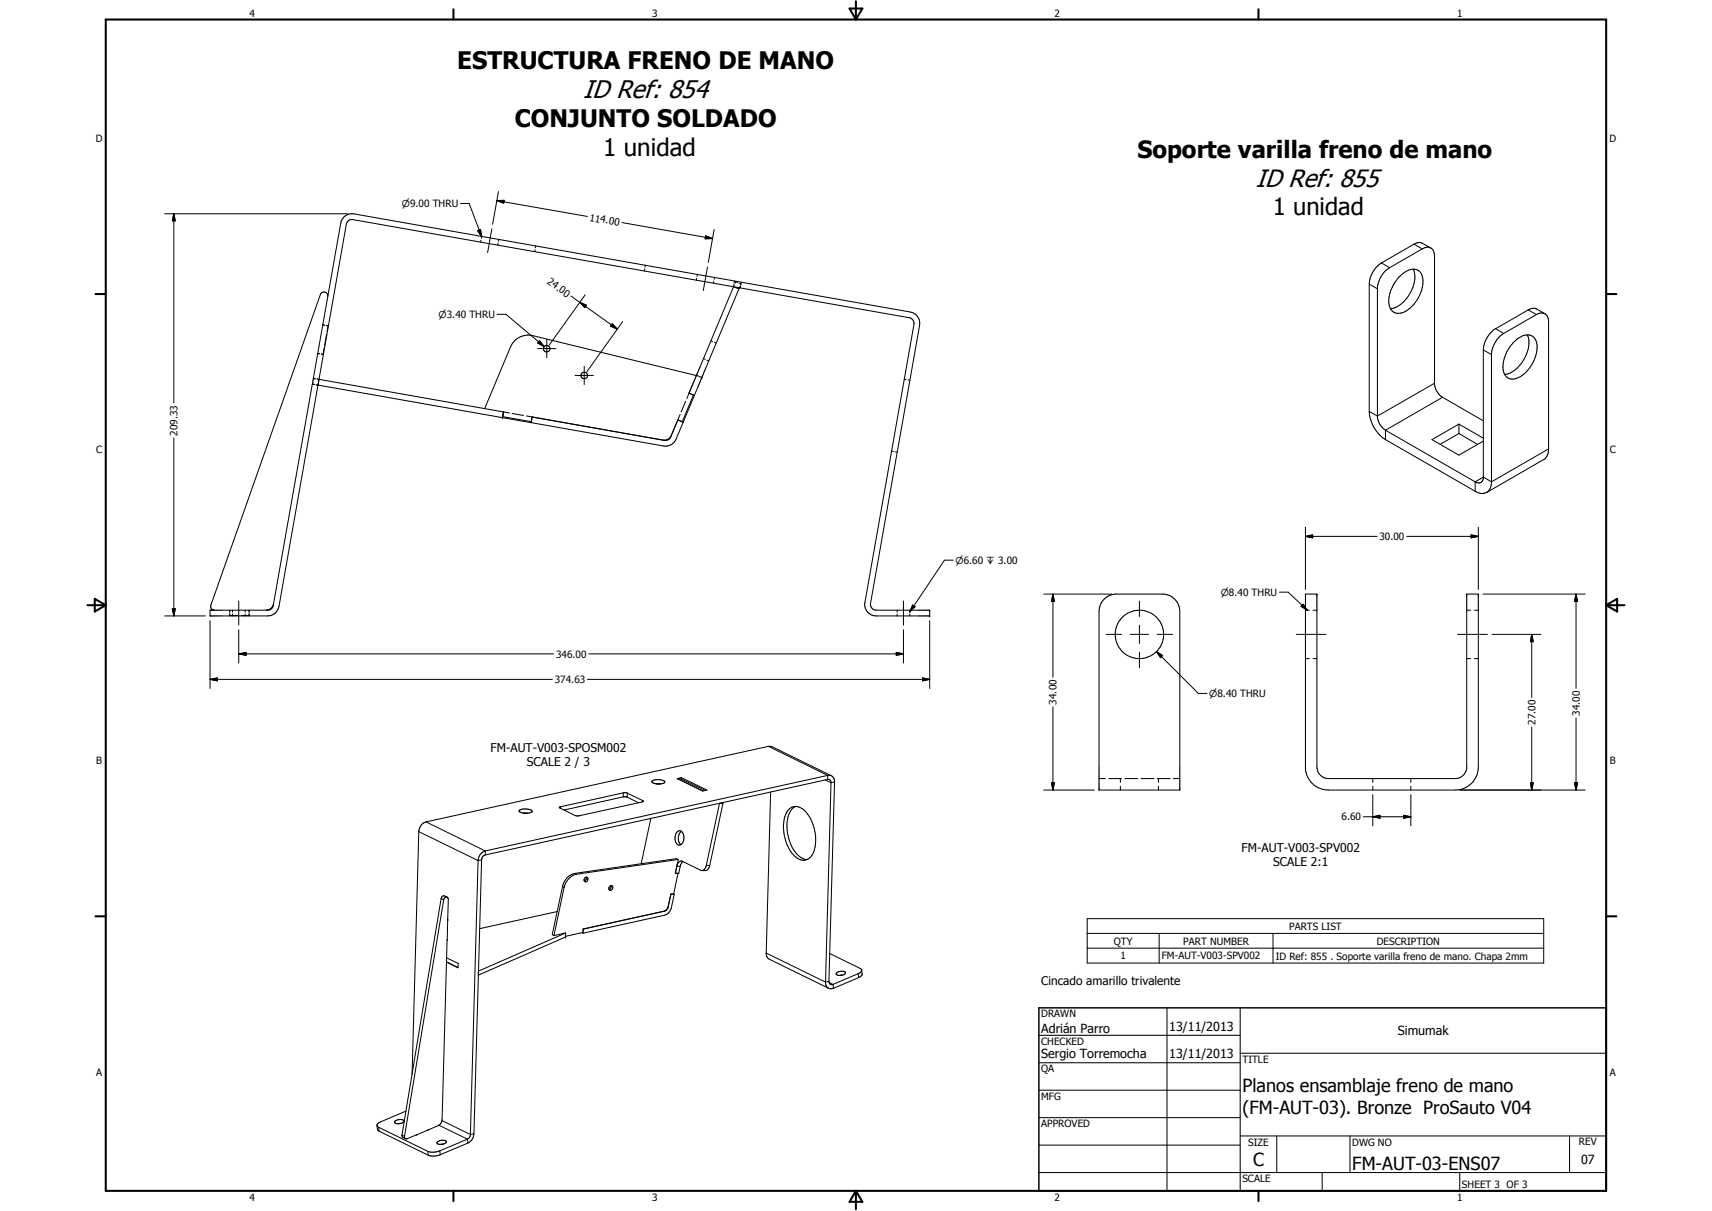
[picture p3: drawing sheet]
<svg xmlns="http://www.w3.org/2000/svg" width="594mm" height="420mm" viewBox="0 0 594 420" stroke-linecap="round" stroke-linejoin="round" font-family="sans-serif">
<g fill="none" stroke="#000" stroke-width=".35">
<path d="M57.1 74.2h63.5M60.3 74.2l.5 2.4h-1zM60.3 74.2v65.6M119.3 75.4a4 4 0 0 1 3.5-1.2l193 34a4 4 0 0 1 3.3 4.7l-17 96.4a2.05 2.05 0 0 0 2 2.4h18.5v2h-18.5a4 4 0 0 1-4-4.7l17.1-96.5a2.03 2.03 0 0 0-1.7-2.3l-193-34a1.96 1.96 0 0 0-2.3 1.6l-23.4 132.6a4 4 0 0 1-3.9 3.3h-20v-2h20a1.98 1.98 0 0 0 1.9-1.6l23.4-132.6 .3-1zM159.8 70.6h3l4.3 11.6M170.7 79.4l-1.5 8.2M172.4 69.6l2.6-.1-.2 1zM172.4 69.6l31.4 5.5M173 66.5l-2.1 11.4M215.8 77.2l31.4 5.6M247.8 79.6l-2 11.5M165.8 80l.9-.4 .4 2.6z"/>
<path d="M166.9 83.4l-.1 .6M167.2 82l-.2 .7M172.8 84.4l-.1 .6M173.1 83.1l-.1 .6M185.7 86.7l-.2 .6M185.9 85.3l-.1 .7M223.7 93.3l-.1 .7M223.9 92l-.1 .7M241.8 96.5l-.2 .7M242 95.2l-.1 .7M244.9 81.8l2.3 1h-2.5zM245.5 92.6l-1.5 8.2"/>
<path d="M247.7 97.6l-.1 .6M247.9 96.3l-.1 .6M254.5 99.5l-12.8 30.7M254.5 99.5l1.9 .7M254.6 98.8l-.1 .6M254.8 98.9l-.3 .6M254.8 97.5l-.1 .7M255.9 98l-.6-.3-.2 .6M256.5 98.3l.6 .2M256.7 99.4l-.3 .8M257 99.2l-.1 .7M257.1 98.5l-.1 .4"/>
<path d="M257.2 97.9l-.1 .7M475.1 98.6l2.9 1.6M475.1 98.6v44.1M479.4 91.2a9.5 9.5 0 0 0-4.3 7.4M479.4 91.2l2.8 1.7M482.2 92.9a9.4 9.4 0 0 0-4.2 6.8v45.1a6.4 6.4 0 0 0 2.8 4.5M485.4 96.2a6 6 0 0 1 6.6-2.5l.9 .8a8.8 8.8 0 0 1-.9 9.1 8.4 8.4 0 0 1-7.5 5.1 4.2 4.2 0 0 1-2.5-5.1 13.7 13.7 0 0 1 3.4-7.4zM490.4 93.4a11.2 11.2 0 0 1-3.5 11.5 7.5 7.5 0 0 1-4.4 2.2M490.7 84.7a2.95 2.95 0 0 1 3-.2l2.8 1.6M490.7 84.7l2.8 1.7M490.7 84.7l-11.3 6.5M493.5 86.4l-11.3 6.5"/>
<path d="M496.5 86.1a2.83 2.83 0 0 0-3 .3M496.5 86.1l1 1 .3 1.7v44.5a6.1 6.1 0 0 0 2.8 4.5M112 112.6l.6 .2M113.2 112.9l.6 .2-.3 1.9M113.3 112.9l.7 .1M113.3 116l-.7 3.9M113.7 102.9a1.31 1.31 0 0 0-1-1.6 1.31 1.31 0 0 0-1.5 .9l-38 107.7a1.32 1.32 0 0 0 1.2 1.8M172.5 109.1h3l13.3 11.2M187.2 118.2l1.6 2.1-2.2-1.3zM189.7 117.8v6.3M198.1 102.7l3.1 2.2M201.2 104.9l2.3 1-.6 .8z"/>
<path d="M201.2 104.9l13 9.3M203.1 102.3l-12.5 17.4M212.5 112.3l1.7 1.9-2.3-1zM216.1 111.6l-12.4 17.3M246.7 118.3l.6 .2M247.9 118.8l.6 .2M256.4 100.2l-15.4 37M519 114l2.8 1.7M519 114a9.4 9.4 0 0 0-4.3 7.4M521.8 115.7a9.2 9.2 0 0 0-4.2 7.3M525 119a5.8 5.8 0 0 1 6.6-2.5 5.5 5.5 0 0 1 1.4 6.7 10.9 10.9 0 0 1-8 8.3 3.4 3.4 0 0 1-3.5-3.9 13 13 0 0 1 3.5-8.6zM530 116.2a10.7 10.7 0 0 1-3 11 7.8 7.8 0 0 1-4.9 2.7"/>
<path d="M530.3 107.5l1.2-.5h1.1l3.5 1.9M530.3 107.5l2.8 1.6M530.3 107.5l-11.3 6.5M533.1 109.1l-11.3 6.6M536.1 108.9a2.94 2.94 0 0 0-3 .2M536.1 108.9l.9 1 .4 1.7v44.1M108.4 133.3l.6 .1M108.6 132.6l-.1 .7 .6 .1M108.7 131.2l.8 .2M108.8 131.3l-.1 .7M109.7 133.6h.7M109.7 133.5l.7 .1"/>
<path d="M110 131.4l.7 .2M110.1 131.5l.6 .1M110.2 122.6l.7 .2M110.3 122.6l.6 .1M110.4 133.6l64 11.3M110.7 131.6l64 11.3M110.7 131.6l-.3 2M111.5 122.9l.7 .1M112.4 120.9l-.3 2-.6-.1M186.6 120.9h6.3M199.6 130.3h6.3M202.7 127.1v6.3"/>
<path d="M237.9 139.2l-1.5 3.7M239.1 136.4l-.8 1.9M239.1 136.4l1.5 .7-3.8 9.2-1.6-.6M240.4 133.3l-1.3 3.1 1.9 .8M240.4 133.3l-1.3 3.1M241 137.2l-3.9 9.3M241.6 130.3l-1.2 3M241.6 130.3l-56.7-13.8a6.7 6.7 0 0 0-7.7 3.9l-9 21.4M241.7 130.2l-.1 .1M241.7 130.2h.1M241.7 130.2l1.8 .8M243.5 131h.1"/>
<path d="M244.1 124.4l.6 .3M245.3 125l.6 .2M313.8 131.6l.6 .1M315.1 131.8l.7 .1M497.8 133l-19.8 11.4-2.9-1.7M500.6 137.8l-19.8 11.5M500.6 137.8l14.1 8.2M514.7 121.4l2.9 1.6M514.7 121.4v44.5a1.7 1.7 0 0 1-1 1.6 1.7 1.7 0 0 1-1.8-.3M517.6 123v44.2M60.3 152v61.7M174.4 144.9l10 1.7"/>
<path d="M174.7 142.9l-.3 2M174.7 142.9h.1M174.8 142.9l1.9 .4M174.8 142.9l-.3 1.7 9.8 1.7 .4-1.6M177.7 143.5l3.9 .6M182.7 144.3l2 .4M184.7 144.7l45.8 8.1a1.97 1.97 0 0 0 2.2-1.2l2.5-5.9 1.9 .8M184.7 144.7l-.3 1.9M235.2 145.7l-2.2 5.4a2.64 2.64 0 0 1-3 1.6M236 143.8l-.8 1.9M237.1 146.5l-2.5 5.9a4 4 0 0 1-4.4 2.3l-45.8-8.1M309.4 156.5l.6 .1"/>
<path d="M310.7 156.8h.7M475.1 142.7a12.4 12.4 0 0 0 5.7 9.8M480.8 149.3v3.2M480.8 149.3l31.1 17.9M480.8 152.5l31.1 17.9M506.3 147.2l-9.4 5.3 9.4 5.4 8.4-4.9M506.3 150.4l-6.6 3.8M506.3 147.2v3.2M506.3 150.4l6.4 3.8M506.3 147.2l8.4 4.8M537.4 155.7l-19.8 11.5M537.4 155.7a4.1 4.1 0 0 1-1.7 3.7l-19.8 11.5"/>
<path d="M511.9 167.2l2.8-1.7 2.9 1.7M511.9 170.4a3.9 3.9 0 0 0 4 .5M511.9 167.2v3.2M517.6 167.2l-.4 2-.7 1.1-.6 .6M330.8 194.4h-3.1l-12 17.9M453 186.1l2.5-.5v1zM453 182.9v21.6M453 186.1h24.9M488.1 186.1h24.9M510.5 185.6l2.5 .5-2.5 .5zM513 182.9v21.6M57.1 213.7h14.2"/>
<path d="M59.8 211.2h1l-.5 2.5zM72.9 215.3v23.6M79.7 211.7v.7M79.7 213v.7M79.7 211.7v.6M79.7 212.9v.7h2.7M80.7 211.7v.7M80.7 213v.7M82.8 208.5v8.4M82.8 218.5v11.5M85.1 211.7v.7M85.1 213v.7"/>
<path d="M86.4 212.9v.7h-2.7M86.4 211.7v.6M86.5 211.7v.7M86.5 213v.7M94.9 209.5a2.65 2.65 0 0 1-2.6 2.2M311.3 211.7v.7M311.3 213v.7M313.5 208.5v8.4M313.5 218.5v11.5M315.7 211.7v.7M315.7 213v.7M316.7 209.9l.8 .6-1.8 1.8z"/>
<path d="M322.6 215.3v23.6M362.2 206.1h23.6M365.4 206.1l.5 2.5h-1zM365.4 206.1v28.8M383.2 207.9l1.3-1.1 2.3-.7h17.2a6.1 6.1 0 0 1 5.4 6v62h-28v-62a6 6 0 0 1 1.8-4.2zM395.4 208.5v5.4M395.4 216.9v6.4M444 205.4h3l6.6 6.3M451.5 210.4l.7-.8 1.4 2.1zM453 211.7h1.3M453 206.1h4v60a4 4 0 0 0 4 4h44a4.1 4.1 0 0 0 4-3.5v-60.5h4v60a8 8 0 0 1-8 8h-44a8 8 0 0 1-8-7.3zM455.7 211.7h1.3"/>
<path d="M509 211.7h1.3M511.6 211.7h1.4M514.6 206.1h35.5M546.9 206.1l.5 2.5h-1zM546.9 206.1v32.7M72.9 235.7l2.5-.5v1zM72.9 235.7h118.8M82.8 226.9l2.6-.5v1zM82.8 226.9h109.3M203.9 235.7h118.7M204.3 226.9h109.2M311 226.4l2.5 .5-2.5 .5z"/>
<path d="M320.1 235.2l2.5 .5-2.5 .5zM383.8 220.1h5.4M392.2 220.1h6.4M395.4 226.3v5.4M401.3 226.1l2.1 1.4-.7 .7zM401.3 226.1l14.5 14.5h3M401.6 220.1h5.3M449.8 220.1h10.4M453 228.5h1.3M455.7 228.5h1.3M505.8 220.1h10.4M509 228.5h1.3"/>
<path d="M511.6 228.5h1.4M517.8 220.1h16.9M531.5 220.1l.5 2.5h-.9zM531.5 220.1v21.9M266.7 259l-118.9 26.2M266.7 259l20.5 10M266.7 259l1.2 .1 20.6 10.1M365.4 245.2v28.9M531.5 252.3v21.8M546.9 249.1v25M194.5 279.9v.6M216.3 276.5l1.4 .1"/>
<path d="M216.3 276.5l-20.6 4.6M216.3 275.1l1.4 .1M216.3 275.1v1.4M216.3 275.1l-21.8 4.8M217.7 276.6l3.9 1.9M217.7 275.2v1.4M217.7 275.2l5.3 2.5M223 277.7l.2 .3-.4 .3-22 4.8-1.2-.1-5.5-2.8 .4-.3M223 277.7v.5M226.3 271l.3-.2a4.9 4.9 0 0 1 3.9 .1l.1 .2a.66 .66 0 0 1-.2 .7 .66 .66 0 0 1-.7 .1h-2.1a1.08 1.08 0 0 1-1.3-.9zM227.6 271.9l1.7 .1M228.4 271.9v.1"/>
<path d="M235 270.1l1.4-.3 8.9 4.3-1.5 .3zM235.3 270.2l8.6 4.2M235.3 270.2l-.1 .1M235.3 270.2l1.1 .1M236.4 269.8v.5M236.4 270.3l8.3 3.9M250.4 278.6l.5 .2M250.9 278.8l-4.6 21.5M250.9 278.8l-1.2-.1-4.6 21.5M267.4 274.8l-1.5 55.9M276 279.8a7.2 7.2 0 0 0-2.9 6.9 12.3 12.3 0 0 0 5.7 11.3l1.3 .2M286.4 270.6l2 1"/>
<path d="M287.2 269a1.99 1.99 0 0 1 2.4 2.3M287.2 269v1.4M287.2 269l-118.8 26.2M287.2 270.4l-118.8 26.2M287.2 270.4l.9 .3 .3 .9M288.4 271.6l-1.9 69.1M289.6 271.3l-2 69.1M289.6 271.3l-1.2 .3M362.2 274.1h17.6M364.9 271.6h1l-.5 2.5zM381.4 270.1h2.2M384.8 270.1h4.4"/>
<path d="M388.8 270.1v1.3M388.8 272.8v1.3M390.3 270.1h4.5M395.9 270.1h4.5M401.5 270.1h4.5M402 270.1v1.3M402 272.8v1.3M407.2 270.1h2.2M476.4 270.1v1.3M476.4 272.8v1.3M476.4 275.7v10.9M489.6 270.1v1.3"/>
<path d="M489.6 272.8v1.3M489.6 275.7v10.9M506.6 274.1h43.5M531.1 271.6h.9l-.5 2.5zM546.4 271.6h1l-.5 2.5zM145.3 288.5l-2.3 84.3M145.3 288.5l20.6 10.1M147.8 285.2l20.6 10M147.8 285.2a3.6 3.6 0 0 0-2.5 3.3M165.9 298.6l-2.7 95M167.1 298.3l-1.2 .3M167.1 298.3l-2.6 95.1"/>
<path d="M168.4 295.2v1.4M168.4 296.6l-.9 .6-.4 1.1M168.4 295.2a3.5 3.5 0 0 0-2.5 3.4M180.2 281.2l.3-.2a4.9 4.9 0 0 1 3.9 .1 .62 .62 0 0 1 0 .8 .62 .62 0 0 1-.8 .2h-2a1.08 1.08 0 0 1-1.4-.9zM181.5 282.1l1.7 .1M225.8 284l-3.3 15.7M234.9 288.7a1.36 1.36 0 0 1 1.6-.3 1.36 1.36 0 0 1 .8 1.4 2.54 2.54 0 0 1-1.7 3.4 2.95 2.95 0 0 1-.7-4.5zM235.4 298.2l-1 4.8M235.4 298.2l-35.3 5.1M235.4 298.2l-.6-.3-35.3 5.1M236.5 288.4a3.3 3.3 0 0 0-.5 4.5l.3 .1M237 299l-.6 .6-.4 1"/>
<path d="M273.6 280.9a4 4 0 0 1 6.3 1 14.7 14.7 0 0 1 2.1 14.4 3.7 3.7 0 0 1-6.3 .7 14.4 14.4 0 0 1-2.7-15.3zM473.1 283.4h16.5M476.4 283.4l2.5-.5v1zM487.1 282.9l2.5 .5-2.5 .5zM153.1 311.8l-13.6 82M153.1 311.8l.9 .4M154 312.2a.81 .81 0 0 1 .6-1 .81 .81 0 0 1 1 .8l-.2 7.1M154 312.2l-13.6 82.1M155.2 311.3l-.9-.4a1 1 0 0 0-1.2 .9M155.4 319l-.3 7.2M193.3 316.3l-26.9 5.9M195.2 307.6l.5 .3"/>
<path d="M195.2 307.6l-3.6 16.7 .6 .3M195.7 307.9l-3.5 16.7M199.5 303a5.8 5.8 0 0 0-4.3 4.6M199.5 303l.6 .3M200.1 303.3a5.9 5.9 0 0 0-4.4 4.6M203 304.5a.73 .73 0 0 1 1.1 .4 .73 .73 0 0 1-.6 1h-.1a.75 .75 0 0 1-.8-.5 .75 .75 0 0 1 .4-.9zM203.4 304.3v.8l-.7 .5M211.6 307.5l.5-.2a.76 .76 0 0 1 .4 1.1 .76 .76 0 0 1-1.2 0zM212 307.3v.8l-.6 .5M230.6 316.1h.1M230.6 316.1l-.3 .1M230.6 316.1l-28.3 6.3v1.1l-6 1.4"/>
<path d="M231.7 315l-1.1 1.1M231.7 315l-.4 .7-.7 .4M231.8 314.7h.1M231.8 314.7l-.1 .3M233.8 310.2h-1l-1 4.5M233.8 310.2l.2 .1M234 310.3l-1 4.5a3.5 3.5 0 0 1-2.4 2.7l-28.3 6.3M234 310.3l-1.2-.1-1 4.5M234.4 303h.9M235.2 303h.1M235.3 303l-1.5 7.2M236 300.6l-1.1-.1a1.66 1.66 0 0 1 1.9-1.7l6.7 3.2"/>
<path d="M236 300.6l-.5 2.4-1.1-.1M245.1 300.2l1.2 .1M245.1 300.2a2.05 2.05 0 0 1-1.6 1.8M246.3 300.3a1.97 1.97 0 0 1-1.4 1.7h-1.4M377.3 318.7h158.4v15.4h-158.4zM154.9 333.7l4 2M155 332.3l4 2-.1 1.5-4-2M155.2 326.1l-1.8 62.3-.4 1.3-.7 .7M166 336.9l30.3-13.2-.1 1.4-30.2 13.2zM192.2 324.6l4.1-.9v1.2M196.2 324.9h.1M202 323.6l.3 .2"/>
<path d="M202.3 322.3v1.5M265.9 330.7l20.6 10M265.9 330.7l.2 1.3 .9 .8 20.6 10.1M287.9 330.8l10.5 5.2a.89 .89 0 0 1 .6 .9 .89 .89 0 0 1-.9 .8l-.3 .1M290.3 337.6a3.3 3.3 0 0 1 2.8-.5l.3 .3a1.98 1.98 0 0 1-3.3 .4zM292.3 338.3l-.9 .2M297.8 337.8l.2 1.4M297.8 337.8l-8.8 3.7M298 339.2l-8.8 3.7M299 336.6l.1 1.7-1.1 .9M377.3 323.8h158.4M377.3 329h158.4"/>
<path d="M402.2 323.8v10.3M441.7 323.8v10.3M286.5 340.7a1.97 1.97 0 0 0 2.7 2.2M287.6 340.4l-1.1 .3M287.6 340.4a1.02 1.02 0 0 0 1.4 1.1M287.7 340.9l1.3 .6M289 341.5l.2 1.4M360.5 359.2h69.9M405 349.7v63.5M430.4 349.7v63.5M360.5 368.7h69.9M360.5 378.2h69.9"/>
<path d="M430.4 365.4h127M130.8 390.5l.2 1.3 .6 .7M131.4 391.1l.2 1.4M131.4 391.1l17.1 8.4M131.6 392.5l17 8.3M137.1 389l1.5-.5a1.01 1.01 0 0 1 1.5 .7 2.51 2.51 0 0 1-3.2 .2zM139.1 389.8l-.9 .1M139.5 393.8l.2 .8 1.1 .5M139.5 393.8l.9 .5M140.4 394.3v.4l.4 .4M140.9 385.5l-8.9 3.8a1.03 1.03 0 0 0-1 .5 1.03 1.03 0 0 0 .2 1.2l.2 .1M144.4 393.7l.1 .1"/>
<path d="M144.5 393.7l-3.2 1.4h-.5M148.5 399.5l.1 1.3M148.5 392v.1M148.5 392l-4 1.8M151.8 396.2a2.15 2.15 0 0 1 3.1 0l-.6 .6-1.8 .2a.59 .59 0 0 1-.7-.1 .59 .59 0 0 1 0-.7zM152.3 390.4l9.9 4.8M152.3 390.4l-3.8 1.6M152.6 399.3l-2.2 .5-1.9-.3M152.6 399.3l.2 1.3M153.4 388.8l9.8 4.8M153.8 396.9l-.9 .1M162.2 395.2l-9.6 4.1"/>
<path d="M162.2 395.2l.2 1.4M162.4 396.6l-9.6 4M163.2 393.6l-.2 .9-.8 .7M164.5 393.4l-1.3 .2M164.5 393.4a3.9 3.9 0 0 1-2.1 3.2M360.5 387.8h69.9M360.5 397.3h69.9M430.4 394.1h127M443.1 394.1v12.7M468.5 394.1v12.7M544.7 394.1v12.7M152.8 400.6a5.9 5.9 0 0 1-4.2 .2"/>
<path d="M360.5 406.8h196.9M458.8 406.8v6.4M506.6 406.8v6.4"/>
<circle cx="189.7" cy="121" r="1.14"/>
<circle cx="202.7" cy="130.3" r="1.13"/>
<circle cx="395.4" cy="220.1" r="8.4"/>
</g>
<g fill="#000">
<circle cx="243.5" cy="131" r=".18"/>
<circle cx="174.4" cy="144.9" r=".18"/>
<circle cx="174.7" cy="142.9" r=".18"/>
<circle cx="322.6" cy="211.7" r=".18"/>
<circle cx="322.6" cy="213.7" r=".18"/>
<circle cx="453" cy="206.1" r=".18"/>
<circle cx="457" cy="206.1" r=".18"/>
<circle cx="509" cy="206.1" r=".18"/>
<circle cx="513" cy="206.1" r=".18"/>
<circle cx="155.4" cy="319.1" r=".18"/>
<circle cx="155.4" cy="319" r=".18"/>
<circle cx="196.2" cy="325.1" r=".18"/>
<circle cx="196.3" cy="323.7" r=".18"/>
</g>
<g fill="none" stroke="#000" stroke-width=".71">
<path d="M36.7 6.8h520.7v406.4h-520.7zM157.3 3.2v3.6M294.8 3h4.4l-2.2 3.8zM297 .4v6.4M436.7 3.2v3.6M33.1 102h3.6M557.4 102h3.5M30.3 210h6.4M32.9 207.8l3.8 2.2-3.8 2.2zM557.4 210h6.3M557.4 210l3.8-2.2v4.4zM33.1 317.9h3.6"/>
<path d="M557.4 317.9h3.5M157.3 413.2v3.5M297 413.2v6.3M297 413.2l2.2 3.8h-4.4zM436.7 413.2v3.5"/>
</g>
<path d="M360.5 349.7h196.9v63.5h-196.9z" fill="none" stroke="#000" stroke-width=".51"/>
<g fill="#000">
<path d="M60.3 74.2l.5 2.4h-1zM172.4 69.6l2.6-.1-.2 1zM165.8 80l.9-.4 .4 2.6zM244.9 81.8l2.3 1h-2.5zM187.2 118.2l1.6 2.1-2.2-1.3zM201.2 104.9l2.3 1-.6 .8zM212.5 112.3l1.7 1.9-2.3-1zM453 186.1l2.5-.5v1zM510.5 185.6l2.5 .5-2.5 .5zM59.8 211.2h1l-.5 2.5zM316.7 209.9l.8 .6-1.8 1.8zM365.4 206.1l.5 2.5h-1z"/>
<path d="M451.5 210.4l.7-.8 1.4 2.1zM546.9 206.1l.5 2.5h-1zM72.9 235.7l2.5-.5v1zM82.8 226.9l2.6-.5v1zM311 226.4l2.5 .5-2.5 .5zM320.1 235.2l2.5 .5-2.5 .5zM401.3 226.1l2.1 1.4-.7 .7zM531.5 220.1l.5 2.5h-.9zM364.9 271.6h1l-.5 2.5zM531.1 271.6h.9l-.5 2.5zM546.4 271.6h1l-.5 2.5zM476.4 283.4l2.5-.5v1z"/>
<path d="M487.1 282.9l2.5 .5-2.5 .5z"/>
</g>
<text font-size="8.9" x="202.4" y="34.1">ID Ref: 854</text>
<text font-size="8.7" x="435.8" y="64.8">ID Ref: 855</text>
<g font-size="8.4">
<text x="158.7" y="24.1">ESTRUCTURA FRENO DE MANO</text>
<text x="178.6" y="44.2">CONJUNTO SOLDADO</text>
<text x="209.3" y="54.2">1 unidad</text>
</g>
<g font-size="8.2">
<text x="394.7" y="54.9">Soporte varilla freno de mano</text>
<text x="441.7" y="74.7">1 unidad</text>
</g>
<g font-size="6.3">
<text x="431.1" y="378.8">Planos ensamblaje freno de mano</text>
<text x="431.1" y="386.4">(FM-AUT-03). Bronze ProSauto V04</text>
<text x="434.8" y="404.7">C</text>
<text x="469.2" y="406">FM-AUT-03-ENS07</text>
</g>
<g font-size="4.4">
<text x="361.3" y="358.4">Adrián Parro</text>
<text x="405.7" y="357.7">13/11/2013</text>
<text x="485" y="359.2">Simumak</text>
<text x="361.3" y="367.1">Sergio Torremocha</text>
<text x="405.7" y="367.2">13/11/2013</text>
<text x="548.6" y="403.9">07</text>
</g>
<g font-size="4.2">
<text x="170.2" y="260.8">FM-AUT-V003-SPOSM002</text>
<text x="182.8" y="265.9">SCALE 2 / 3</text>
<text x="430.9" y="295.5">FM-AUT-V003-SPV002</text>
<text x="441.8" y="300.5">SCALE 2:1</text>
</g>
<text font-size="4.1" x="361.4" y="341.9">Cincado amarillo trivalente</text>
<g font-size="3.5">
<text x="86.6" y="5.8">4</text>
<text x="226.3" y="5.8">3</text>
<text x="365.9" y="5.8">2</text>
<text x="505.6" y="5.8">1</text>
<text x="33.3" y="49.4">D</text>
<text x="558.5" y="49.4">D</text>
<text x="204.4" y="76.5" transform="rotate(10 204.4 76.5)">114.00</text>
<text x="189.7" y="98.3" transform="rotate(36 189.7 98.3)">24.00</text>
<text x="61.6" y="151.2" transform="rotate(-90 61.6 151.2)">209.33</text>
<text x="33.4" y="157.3">C</text>
<text x="558.6" y="157.3">C</text>
<text x="478.7" y="187.4">30.00</text>
<text x="192.9" y="228.1">346.00</text>
<text x="192.5" y="237">374.63</text>
<text x="366.6" y="244.4" transform="rotate(-90 366.6 244.4)">34.00</text>
<text x="532.8" y="251.5" transform="rotate(-90 532.8 251.5)">27.00</text>
<text x="548.2" y="248.3" transform="rotate(-90 548.2 248.3)">34.00</text>
<text x="33.4" y="265.2">B</text>
<text x="558.6" y="265.2">B</text>
<text x="465.5" y="284.6">6.60</text>
<text x="447.3" y="322.6">PARTS LIST</text>
<text x="386.5" y="327.7">QTY</text>
<text x="410.6" y="327.7">PART NUMBER</text>
<text x="477.8" y="327.7">DESCRIPTION</text>
<text x="388.8" y="332.8">1</text>
<text x="403.1" y="332.8">FM-AUT-V003-SPV002</text>
<text x="442.7" y="332.9">ID Ref: 855 . Soporte varilla freno de mano. Chapa 2mm</text>
<text x="361.3" y="353">DRAWN</text>
<text x="361.3" y="362.5">CHECKED</text>
<text x="431.1" y="368.7">TITLE</text>
<text x="33.4" y="373.2">A</text>
<text x="361.3" y="372.1">QA</text>
<text x="558.6" y="373.2">A</text>
<text x="361.3" y="381.6">MFG</text>
<text x="361.3" y="391.1">APPROVED</text>
<text x="433.1" y="397.5">SIZE</text>
<text x="469.2" y="397.5">DWG NO</text>
<text x="547.9" y="397.4">REV</text>
<text x="431.1" y="410.2">SCALE</text>
<text x="507.3" y="412.3">SHEET 3 OF 3</text>
<text x="86.6" y="416.7">4</text>
<text x="226.3" y="416.7">3</text>
<text x="365.9" y="416.7">2</text>
<text x="505.6" y="416.7">1</text>
</g>
<g font-size="3.3">
<text x="139.4" y="71.9">n9.00 THRU</text>
<text x="152.2" y="110.4">n3.40 THRU</text>
<text x="331.6" y="195.6">n6.60 x 3.00</text>
<text x="423.6" y="206.8">n8.40 THRU</text>
<text x="419.6" y="241.9">n8.40 THRU</text>
</g>
</svg>
